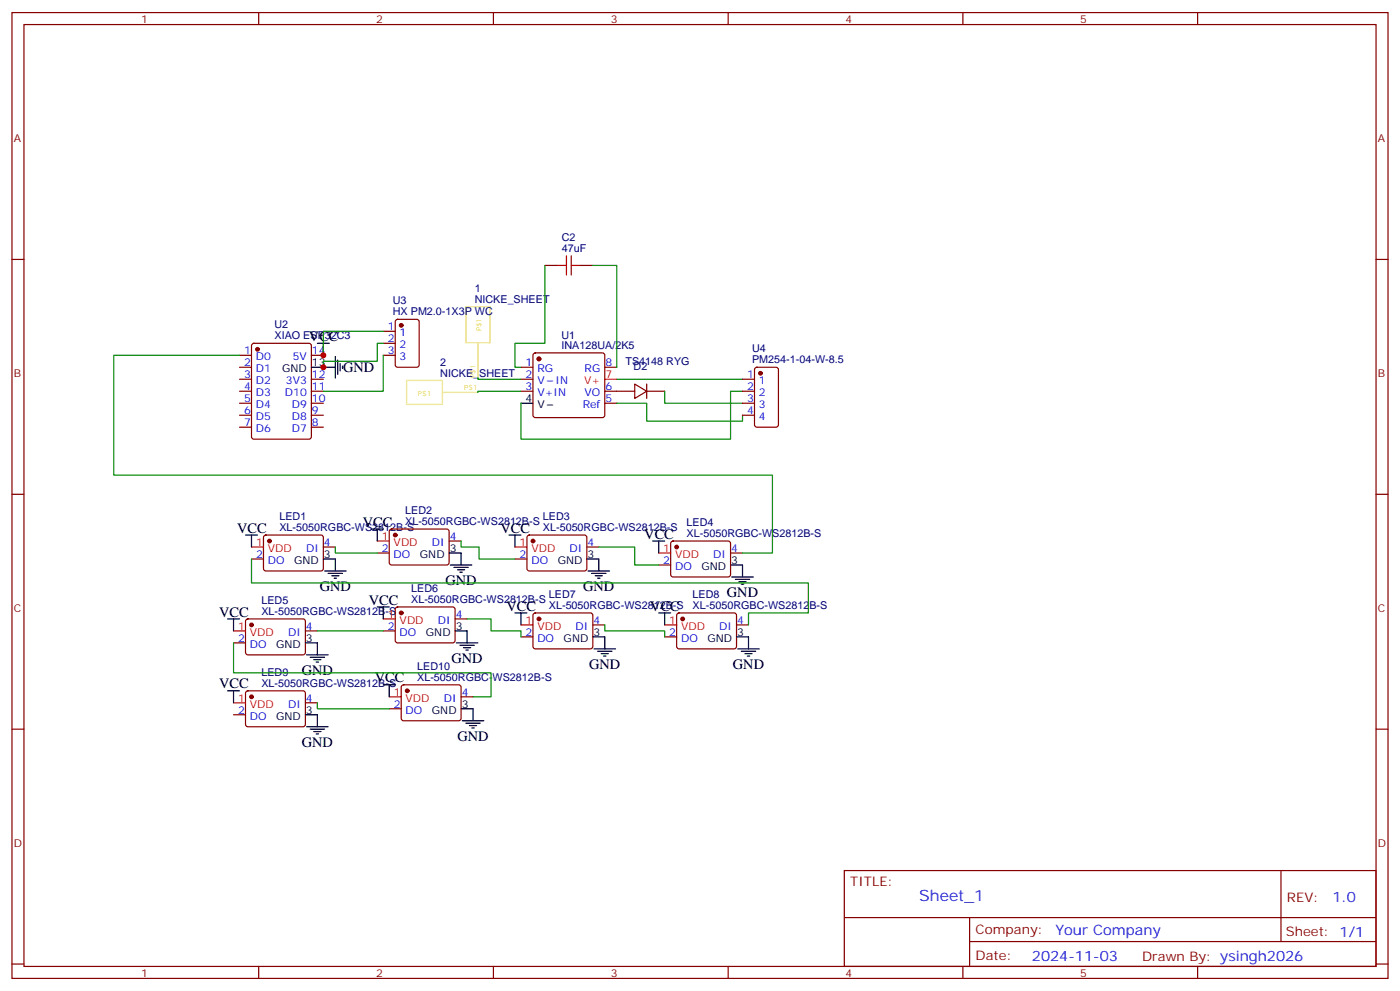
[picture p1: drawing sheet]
<svg xmlns="http://www.w3.org/2000/svg" width="412mm" height="292mm" viewBox="0 0 412 292" stroke-linecap="round" stroke-linejoin="round" font-family="sans-serif">
<g fill="none" stroke="#870000" stroke-width=".35">
<path d="M3.5 3.7h405.4v284.3h-405.4zM7.1 7.2h398.2v277.3h-398.2zM76.2 3.7v3.5M145.3 3.7v3.5M214.5 3.7v3.5M283.6 3.7v3.5M352.8 3.7v3.5M3.5 76.4h3.6M160.5 78.1h3.5M171.1 78.1h3.5M405.3 76.4h3.6M112.9 97.5h3.5"/>
<path d="M116.7 94.2l.4-.2h5.7l.6 .4 .1 13-.5 .7h-5.9l-.6-.4-.1-13zM70.6 108.1h3.5M70.6 111.7h3.5M70.6 118.7h3.5M70.6 115.2h3.5M70.6 104.6h3.5M74.3 101.3l.5-.2h16.2l.7 .4v27.1l-.4 .6-16.5 .1-.7-.5v-27zM91.7 111.7h3.5M91.7 118.7h3.5M91.7 115.2h3.5M91.7 104.6h3.5M112.9 104.6h3.5"/>
<path d="M112.9 101.1h3.5M153.5 108.1h3.5M153.5 111.7h3.5M153.5 115.2h3.5M157.2 104.1l.5-.2h19.7l.5 .2 .3 .5v17.6l-.3 .5-.5 .2h-19.7l-.5-.2-.2-.5v-17.6zM178.2 108.1h3.5M178.2 118.7h3.5M178.2 115.2h8.8M187 113.1l3.5 2.1-3.5 2.1zM190.5 115.2h5.3M190.5 113.1v4.2M218.7 111.7h3.5"/>
<path d="M218.7 118.7h3.5M218.7 115.2h3.5M222.5 108.3l.5-.2h5.6l.7 .5v16.5l-.5 .6-5.8 .1-.7-.5-.1-16.5zM70.6 122.2h3.5M70.6 125.8h3.5M91.7 122.2h3.5M91.7 125.8h3.5M218.7 122.2h3.5M3.5 145.5h3.6M77.8 157.7l.5-.2 16.5 .1 .4 .6v9.5l-.7 .4-16.5-.1-.4-.6v-9.2zM114.9 156l.5-.2h16.5l.4 .7-.1 9.4-.6 .4h-16.5l-.4-.7v-9.1zM132.3 159.3h3.5"/>
<path d="M155.5 157.7l.4-.2 16.5 .1 .5 .6-.1 9.5-.6 .4-16.5-.1-.5-.6v-9.2zM197.8 159.5l.5-.2h16.5l.4 .7-.1 9.4-.6 .5-16.5-.1-.4-.6v-9.2zM405.3 145.5h3.6M74.1 164.6h3.5M95.2 161h3.6M111.1 162.8h3.6M116.7 178.9l.4-.2h16.5l.5 .7-.1 9.4-.7 .5-16.5-.1-.4-.6v-9.2zM151.7 164.6h3.5M172.9 161h3.5M194 166.3h3.6M215.2 162.8h3.5M68.8 189.3h3.5"/>
<path d="M72.6 182.4l.4-.2 16.5 .1 .5 .6-.1 9.5-.6 .4-16.5-.1-.5-.6v-9.2zM90 185.7h3.5M112.9 185.7h3.5M134.1 182.2h3.5M153.5 187.5h3.5M157.2 180.7l.5-.3 16.5 .1 .4 .7v9.4l-.7 .4h-16.5l-.4-.7v-9.1zM174.6 184h3.6M195.8 187.5h3.5M199.6 180.7l.4-.3 16.5 .1 .5 .7-.1 9.4-.6 .4h-16.5l-.5-.7v-9.1zM217 184h3.5M3.5 214.7h3.6M68.8 210.4h3.5"/>
<path d="M72.6 203.6l.4-.2h16.5l.5 .7-.1 9.4-.6 .5-16.5-.1-.5-.6v-9.2zM90 206.9h3.5M114.7 208.7h3.5M118.4 201.8l.5-.2 16.5 .1 .4 .6v9.5l-.7 .4-16.5-.1-.4-.6v-9.2zM135.8 205.1h3.5M405.3 214.7h3.6M248.7 256.3h156.6v28.2h-156.6zM377.3 256.3v20.9M248.7 270.1h156.5M285.6 277.2h119.6M285.6 270.1v14.2M3.5 283.8h3.6"/>
<path d="M76.2 284.5v3.5M145.3 284.5v3.5M214.5 284.5v3.5M283.6 284.5v3.5M352.8 284.5v3.5M405.3 283.8h3.6"/>
</g>
<g fill="#870000" stroke="#870000" stroke-width=".35">
<circle cx="158.7" cy="105.7" r=".53"/>
<circle cx="75.8" cy="102.8" r=".53"/>
<circle cx="79.4" cy="159.3" r=".53"/>
<circle cx="116.4" cy="157.5" r=".53"/>
<circle cx="157" cy="159.3" r=".53"/>
<circle cx="199.3" cy="161" r=".53"/>
<circle cx="74.1" cy="184" r=".53"/>
<circle cx="118.2" cy="180.4" r=".53"/>
<circle cx="158.7" cy="182.2" r=".53"/>
<circle cx="201.1" cy="182.2" r=".53"/>
<circle cx="74.1" cy="205.1" r=".53"/>
<circle cx="119.9" cy="203.4" r=".53"/>
<circle cx="118.2" cy="95.8" r=".53"/>
<circle cx="224" cy="109.9" r=".53"/>
</g>
<g fill="none" stroke="#000" stroke-width=".35">
<path d="M91.7 108.1h7.1M93.5 101.1h3.5M95.2 101.1v3.5M98.8 105v6.3M99.5 106v4.2M100.2 107.1v2.1M100.9 107.8v.7M153.5 118.7h3.5M72.3 157.5h3.5M74.1 157.5v3.5M109.4 155.8h3.5M111.1 155.8v3.5"/>
<path d="M149.9 157.5h3.6M151.7 157.5v3.5M192.3 159.3h3.5M194 159.3v3.5M95.2 164.6h3.6v3.5M95.6 168.1h6.4M96.7 168.8h4.2M97.7 169.5h2.1M98.4 170.2h.7M111.1 178.7h3.6M112.9 178.7v3.5M132.3 162.8h3.5v3.5"/>
<path d="M132.6 166.3h6.4M133.7 167h4.2M134.8 167.7h2.1M135.5 168.5h.7M172.9 164.6h3.5v3.5M173.2 168.1h6.4M174.3 168.8h4.2M175.3 169.5h2.1M176 170.2h.7M215.2 166.3h3.5v3.6M215.5 169.9h6.4M216.6 170.6h4.2"/>
<path d="M217.7 171.3h2.1M218.4 172h.7M67 182.2h3.6M68.8 182.2v3.5M90 189.3h3.5v3.5M90.3 192.8h6.4M91.4 193.5h4.2M92.4 194.2h2.1M93.1 194.9h.7M134.1 185.7h3.5v3.6M134.4 189.3h6.4M135.5 190h4.2"/>
<path d="M136.5 190.7h2.1M137.2 191.4h.7M151.7 180.4h3.5M153.5 180.4v3.6M174.6 187.5h3.6v3.5M175 191h6.3M176 191.7h4.3M177.1 192.4h2.1M177.8 193.1h.7M194 180.4h3.6M195.8 180.4v3.6M217 187.5h3.5v3.5"/>
<path d="M217.3 191h6.4M218.4 191.7h4.2M219.4 192.4h2.1M220.1 193.1h.7M67 203.4h3.6M68.8 203.4v3.5M90 210.4h3.5v3.6M90.3 214h6.4M91.4 214.7h4.2M92.4 215.4h2.1M93.1 216.1h.7M112.9 201.6h3.5"/>
<path d="M114.7 201.6v3.5M135.8 208.7h3.5v3.5M136.2 212.2h6.3M137.2 212.9h4.3M138.3 213.6h2.1M139 214.3h.7"/>
</g>
<path d="M178.2 111.7h3.5M111.1 159.3h3.6M74.1 161h3.5M151.7 161h3.5M194 162.8h3.6M68.8 185.7h3.5M112.9 182.2h3.5M153.5 184h3.5M195.8 184h3.5M68.8 206.9h3.5M114.7 205.1h3.5" fill="none" stroke="#f00" stroke-width=".35"/>
<path d="M137.2 90.3h7.1v10.6h-7.1zM119.8 112h10.5v7.1h-10.5zM130.3 115.5h10.5M140.8 100.9v10.4" fill="none" stroke="#ebeb38" stroke-width=".35"/>
<g fill="none" stroke="#008700" stroke-width=".35">
<path d="M160.5 78.1v23h-8.8v7h1.8M174.6 78.1h7.1v30M112.9 97.5h-17.7v7.1M70.6 104.6h-37.1v35.3h194v22.9h-8.8M112.9 101.1h-1.8v5.3h-15.9v1.7M112.9 104.6v10.6h-17.7M140.8 111.3v.4h12.7M153.5 115.2h-12.7v.3M181.7 118.7h8.8v5.3h28.2v-1.8M181.7 111.7h37M195.8 115.2v3.5h22.9M218.7 115.2h-3.5v14.1h-61.7v-10.6"/>
<path d="M135.8 159.3v1.7h5.3v3.6h10.6M74.1 164.6v7h164v8.8h-17.6v3.6M98.8 161v1.8h12.3M176.4 161h10.6v5.3h7M68.8 189.3v8.8h75.8v7h-5.3M93.5 185.7h19.4M137.6 182.2h7v3.5h8.9v1.8M178.2 184v1.7h17.6v1.8M93.5 206.9v1.8h21.2"/>
</g>
<path d="M164 78.1h2.9M166.9 75.3v5.7M168.3 78.1h2.8M168.3 75.3v5.7" fill="none" stroke="#a10000" stroke-width=".35"/>
<g fill="#c00">
<circle cx="95.3" cy="104.6" r=".88"/>
<circle cx="95.3" cy="108.1" r=".88"/>
</g>
<text font-size="4.6" fill="#00f" x="270.8" y="265.3">Sheet_1</text>
<g font-size="4.2">
<text x="91" y="100.4">VCC</text>
<text x="101.1" y="109.5">GND</text>
<text x="106.9" y="155">VCC</text>
<text x="69.8" y="156.8">VCC</text>
<text x="147.5" y="156.8">VCC</text>
<text x="189.8" y="158.6">VCC</text>
<text x="131.2" y="172.3">GND</text>
<text x="94.2" y="174.1">GND</text>
<text x="108.7" y="178">VCC</text>
<text x="149.2" y="179.7">VCC</text>
<text x="171.8" y="174.1">GND</text>
<text x="191.6" y="179.7">VCC</text>
<text x="214.1" y="175.9">GND</text>
<text x="64.6" y="181.5">VCC</text>
<text x="133" y="195.3">GND</text>
<text x="173.6" y="197">GND</text>
<text x="215.9" y="197">GND</text>
<text x="64.6" y="202.7">VCC</text>
<text x="88.9" y="198.8">GND</text>
<text x="110.4" y="200.9">VCC</text>
<text x="88.9" y="220">GND</text>
<text x="134.8" y="218.2">GND</text>
</g>
<g font-size="4.2" fill="#00f">
<text x="392.5" y="265.6">1.0</text>
<text x="310.9" y="275.1">Your Company</text>
<text x="304" y="282.9">2024-11-03</text>
</g>
<g font-size="3.9" fill="#800">
<text x="250.5" y="260.9">TITLE:</text>
<text x="379.1" y="265.6">REV:</text>
<text x="287.4" y="275.1">Company:</text>
<text x="378.7" y="275.7">Sheet: 1/1</text>
<text x="287.4" y="282.8">Date:</text>
<text x="336.4" y="282.8">Drawn By: ysingh2026</text>
</g>
<g font-size="3.2" fill="#800">
<text x="41.6" y="6.7">1</text>
<text x="110.8" y="6.7">2</text>
<text x="179.9" y="6.7">3</text>
<text x="249.1" y="6.7">4</text>
<text x="318.2" y="6.7">5</text>
<text x="4.1" y="41.8">A</text>
<text x="405.9" y="41.8">A</text>
<text x="4.1" y="110.9">B</text>
<text x="405.9" y="110.9">B</text>
<text x="4.1" y="180.1">C</text>
<text x="405.9" y="180.1">C</text>
<text x="4.1" y="249.2">D</text>
<text x="405.9" y="249.2">D</text>
<text x="41.6" y="287.5">1</text>
<text x="110.8" y="287.5">2</text>
<text x="179.9" y="287.5">3</text>
<text x="249.1" y="287.5">4</text>
<text x="318.2" y="287.5">5</text>
</g>
<g font-size="3.2" fill="#000080">
<text x="165.5" y="71.1">C2</text>
<text x="165.5" y="74.3">47uF</text>
<text x="115.7" y="89.6">U3</text>
<text x="139.8" y="89.2">NICKE_SHEET</text>
<text x="139.8" y="86.1">1</text>
<text x="115.7" y="92.8">HX PM2.0-1X3P WC</text>
<text x="80.9" y="99.8">XIAO ESP32C3</text>
<text x="80.9" y="96.7">U2</text>
<text x="165.4" y="99.9">U1</text>
<text x="129.7" y="107.8">2</text>
<text x="165.4" y="102.8">INA128UA/2K5</text>
<text x="184.3" y="107.5">TS4148 RYG</text>
<text x="221.6" y="107">PM254-1-04-W-8.5</text>
<text x="221.6" y="103.7">U4</text>
<text x="129.7" y="110.9">NICKE_SHEET</text>
<text x="186.6" y="108.8">D2</text>
<text x="82.3" y="153.1">LED1</text>
<text x="119.4" y="154.5">XL-5050RGBC-WS2812B-S</text>
<text x="119.4" y="151.3">LED2</text>
<text x="159.9" y="153.1">LED3</text>
<text x="202.3" y="154.8">LED4</text>
<text x="82.3" y="156.3">XL-5050RGBC-WS2812B-S</text>
<text x="159.9" y="156.3">XL-5050RGBC-WS2812B-S</text>
<text x="202.3" y="158.1">XL-5050RGBC-WS2812B-S</text>
<text x="77" y="177.8">LED5</text>
<text x="121.1" y="177.5">XL-5050RGBC-WS2812B-S</text>
<text x="121.1" y="174.2">LED6</text>
<text x="161.7" y="179.2">XL-5050RGBC-WS2812B-S</text>
<text x="161.7" y="176">LED7</text>
<text x="204" y="179.2">XL-5050RGBC-WS2812B-S</text>
<text x="204" y="176">LED8</text>
<text x="77" y="181">XL-5050RGBC-WS2812B-S</text>
<text x="122.9" y="197.2">LED10</text>
<text x="77" y="202.2">XL-5050RGBC-WS2812B-S</text>
<text x="77" y="198.9">LED9</text>
<text x="122.9" y="200.4">XL-5050RGBC-WS2812B-S</text>
</g>
<g font-size="3.2" fill="#00f">
<text x="114.2" y="97.2">1</text>
<text x="114.2" y="100.7">2</text>
<text x="117.7" y="99">1</text>
<text x="71.9" y="104.2">1</text>
<text x="71.9" y="107.8">2</text>
<text x="75.4" y="106">D0</text>
<text x="86.2" y="106">5V</text>
<text x="91.9" y="104.2">14</text>
<text x="114.2" y="104.2">3</text>
<text x="117.7" y="102.5">2</text>
<text x="117.7" y="106">3</text>
<text x="154.8" y="107.8">1</text>
<text x="178.3" y="107.8">8</text>
<text x="71.9" y="111.3">3</text>
<text x="75.4" y="109.5">D1</text>
<text x="75.4" y="113.1">D2</text>
<text x="84.2" y="113.1">3V3</text>
<text x="91.9" y="111.3">12</text>
<text x="154.8" y="111.3">2</text>
<text x="158.3" y="109.5">RG</text>
<text x="158.3" y="113.1">V</text>
<text x="163.6" y="113.1">IN</text>
<text x="172.2" y="109.5">RG</text>
<text x="220.1" y="111.3">1</text>
<text x="223.6" y="113.1">1</text>
<text x="71.9" y="114.8">4</text>
<text x="71.9" y="118.4">5</text>
<text x="75.4" y="116.6">D3</text>
<text x="83.9" y="116.6">D10</text>
<text x="91.9" y="118.4">10</text>
<text x="91.9" y="114.8">11</text>
<text x="154.8" y="114.8">3</text>
<text x="158.3" y="116.6">V+IN</text>
<text x="172.2" y="116.6">VO</text>
<text x="178.3" y="118.4">5</text>
<text x="178.3" y="114.8">6</text>
<text x="220.1" y="114.8">2</text>
<text x="220.1" y="118.4">3</text>
<text x="223.6" y="116.6">2</text>
<text x="71.9" y="121.9">6</text>
<text x="71.9" y="125.4">7</text>
<text x="75.4" y="120.1">D4</text>
<text x="75.4" y="123.6">D5</text>
<text x="86" y="123.6">D8</text>
<text x="86" y="120.1">D9</text>
<text x="91.9" y="125.4">8</text>
<text x="91.9" y="121.9">9</text>
<text x="171.6" y="120.1">Ref</text>
<text x="220.1" y="121.9">4</text>
<text x="223.6" y="120.1">3</text>
<text x="223.6" y="123.6">4</text>
<text x="75.4" y="127.2">D6</text>
<text x="86" y="127.2">D7</text>
<text x="95.4" y="160.7">4</text>
<text x="127.2" y="160.7">DI</text>
<text x="132.5" y="158.9">4</text>
<text x="173" y="160.7">4</text>
<text x="75.4" y="164.2">2</text>
<text x="78.9" y="166">DO</text>
<text x="90.2" y="162.5">DI</text>
<text x="112.5" y="162.5">2</text>
<text x="116" y="164.2">DO</text>
<text x="153" y="164.2">2</text>
<text x="156.5" y="166">DO</text>
<text x="167.8" y="162.5">DI</text>
<text x="195.4" y="166">2</text>
<text x="198.9" y="167.7">DO</text>
<text x="210.1" y="164.2">DI</text>
<text x="215.4" y="162.5">4</text>
<text x="90.1" y="185.4">4</text>
<text x="114.2" y="185.4">2</text>
<text x="129" y="183.6">DI</text>
<text x="134.2" y="181.9">4</text>
<text x="169.5" y="185.4">DI</text>
<text x="174.8" y="183.6">4</text>
<text x="211.9" y="185.4">DI</text>
<text x="217.1" y="183.6">4</text>
<text x="70.1" y="188.9">2</text>
<text x="73.6" y="190.7">DO</text>
<text x="84.9" y="187.1">DI</text>
<text x="117.7" y="187.1">DO</text>
<text x="154.8" y="187.1">2</text>
<text x="158.3" y="188.9">DO</text>
<text x="197.1" y="187.1">2</text>
<text x="200.6" y="188.9">DO</text>
<text x="84.9" y="208.3">DI</text>
<text x="90.1" y="206.6">4</text>
<text x="116" y="208.3">2</text>
<text x="130.7" y="206.6">DI</text>
<text x="136" y="204.8">4</text>
<text x="70.1" y="210.1">2</text>
<text x="73.6" y="211.8">DO</text>
<text x="119.5" y="210.1">DO</text>
</g>
<g font-size="3.2">
<text x="91.9" y="107.8">13</text>
<text x="83.1" y="109.5">GND</text>
<text x="154.8" y="118.4">4</text>
<text x="158.3" y="120.1">V</text>
<text x="86.7" y="166">GND</text>
<text x="95.4" y="164.2">3</text>
<text x="123.7" y="164.2">GND</text>
<text x="132.5" y="162.5">3</text>
<text x="164.3" y="166">GND</text>
<text x="173" y="164.2">3</text>
<text x="206.6" y="167.7">GND</text>
<text x="215.4" y="166">3</text>
<text x="134.2" y="185.4">3</text>
<text x="81.4" y="190.7">GND</text>
<text x="90.1" y="188.9">3</text>
<text x="125.5" y="187.1">GND</text>
<text x="166" y="188.9">GND</text>
<text x="174.8" y="187.1">3</text>
<text x="208.4" y="188.9">GND</text>
<text x="217.1" y="187.1">3</text>
<text x="136" y="208.3">3</text>
<text x="81.4" y="211.8">GND</text>
<text x="90.1" y="210.1">3</text>
<text x="127.2" y="210.1">GND</text>
</g>
<g font-size="3.2" fill="#f00">
<text x="172.1" y="113.1">V+</text>
<text x="178.3" y="111.3">7</text>
<text x="75.4" y="160.7">1</text>
<text x="112.5" y="158.9">1</text>
<text x="116" y="160.7">VDD</text>
<text x="153" y="160.7">1</text>
<text x="78.9" y="162.5">VDD</text>
<text x="156.5" y="162.5">VDD</text>
<text x="195.4" y="162.5">1</text>
<text x="198.9" y="164.2">VDD</text>
<text x="70.1" y="185.4">1</text>
<text x="114.2" y="181.9">1</text>
<text x="117.7" y="183.6">VDD</text>
<text x="154.8" y="183.6">1</text>
<text x="158.3" y="185.4">VDD</text>
<text x="197.1" y="183.6">1</text>
<text x="200.6" y="185.4">VDD</text>
<text x="73.6" y="187.1">VDD</text>
<text x="70.1" y="206.6">1</text>
<text x="73.6" y="208.3">VDD</text>
<text x="116" y="204.8">1</text>
<text x="119.5" y="206.6">VDD</text>
</g>
<g font-size="2.1" fill="#ebeb37">
<text x="141.8" y="97.6" transform="rotate(-90 141.8 97.6)">P$1</text>
<text x="140.1" y="111.3" transform="rotate(-90 140.1 111.3)">P$1</text>
<text x="123.1" y="116.6">P$1</text>
<text x="136.8" y="114.8">P$1</text>
</g>
</svg>
